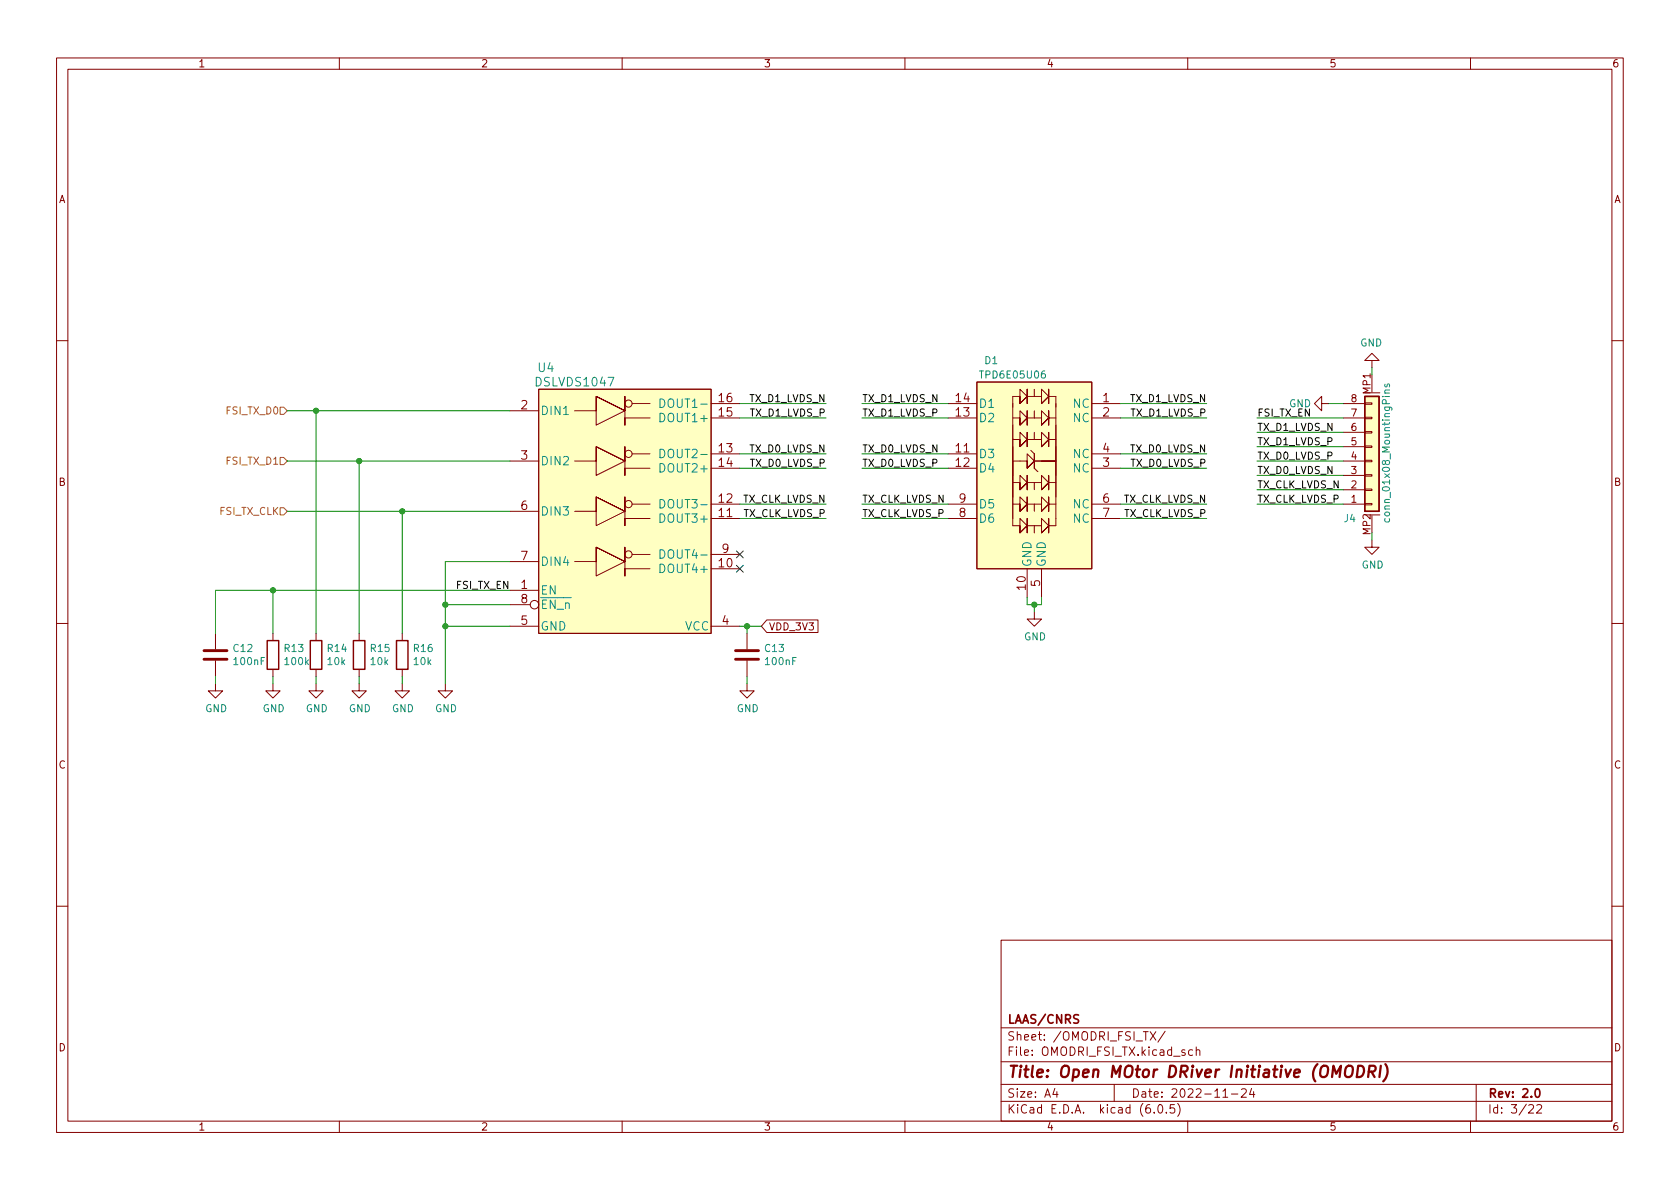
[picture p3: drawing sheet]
<svg xmlns="http://www.w3.org/2000/svg" width="297mm" height="210mm" viewBox="0 0 297 210" stroke-linecap="round" stroke-linejoin="round" font-family="sans-serif">
<g fill="none" stroke="#840000" stroke-width=".18">
<path d="M10 10.2h277v190.1h-277zM12 12.2h273v186.1h-273zM60 10.2v2M110 10.2v2M160 10.2v2M210 10.2v2M260 10.2v2M10 60.2h2M90.2 72.6h5M95.2 68.8h30.5v43.2h-30.5zM101.6 72.6h3.8v-2.5l5.1 2.5-5.1 2.6v-5.1l5.1 2.5v-2.5v5.1v-1.3h4.4M111.8 71.4h3.1"/>
<path d="M125.7 71.4h5.1M125.7 73.9h5.1M167.6 71.4h5.1M167.6 73.9h5.1M172.7 67.6h20.3v33h-20.3zM179.1 77.7h1.2v1.3l1.3-1.3-1.3 1.3v-2.6l1.3 1.3v1.3v-2.6v1.3h1.3M179.1 73.9h1.2v1.3l1.3-1.3-1.3 1.3v-2.6l1.3 1.3v1.3v-2.6v1.3h1.3M182.2 79.6l.7 .7M182.9 70.1h-1.3v-1.3v2.6v-1.3l-1.3-1.3v2.6l1.3-1.3-1.3 1.3v-1.3h-1.2v21.6M182.9 70.1h1.2v1.3l1.3-1.3-1.3 1.3v-2.6l1.3 1.3v1.3v-2.6v1.3h1.3v22.9h-1.3v-1.3v2.5v-1.2l-1.3-1.3v2.5l1.3-1.2-1.3 1.2v-1.2h-1.2M182.9 77.7h1.2v1.3l1.3-1.3-1.3 1.3v-2.6l1.3 1.3v1.3v-2.6v1.3h1.3M182.9 73.9h1.2v1.3l1.3-1.3-1.3 1.3v-2.6l1.3 1.3v1.3v-2.6v1.3h1.3"/>
<path d="M182.9 68.8v1.3M182.9 72.6v1.3M182.9 76.4v1.3M193 71.4h5.1M193 73.9h5.1M233.7 71.4v-1.3l-1.3 1.3 1.3 1.2v-1.2h1.2M237.5 71.4h3.8M237.5 73.9h3.8M237.5 79h3.8M237.5 76.4h3.8M241.3 71.2h1.3v.3h-1.3zM241.3 73.8h1.3v.2h-1.3z"/>
<path d="M241.3 76.3h1.3v.3h-1.3zM241.3 78.9h1.3v.2h-1.3zM241.3 69.5h2.7M242.6 63.7h1.2l-1.2-1.2-1.3 1.2h1.3v1.3M242.6 66.3v3M285 60.2h2M90.2 81.5h5M90.2 90.4h5M90.2 99.3h5M101.6 99.3h3.8v-2.5l5.1 2.5-5.1 2.5v-5l5.1 2.5v-2.5v5v-1.2h4.4M101.6 90.4h3.8v-2.5l5.1 2.5-5.1 2.6v-5.1l5.1 2.5v-2.5v5.1v-1.3h4.4M101.6 81.5h3.8v-2.5l5.1 2.5-5.1 2.6v-5.1l5.1 2.5v-2.5v5.1v-1.3h4.4"/>
<path d="M111.8 80.3h3.1M111.8 89.1h3.1M111.8 98h3.1M125.7 80.3h5.1M125.7 82.8h5.1M125.7 89.1h5.1M125.7 91.7h5.1M125.7 98h5.1M167.6 80.3h5.1M167.6 82.8h5.1M167.6 89.1h5.1M167.6 91.7h5.1"/>
<path d="M179.1 89.1h1.2v1.3l1.3-1.3-1.3 1.3v-2.5l1.3 1.2v1.3v-2.5v1.2h1.3M179.1 85.3h1.2v1.3l1.3-1.3-1.3 1.3v-2.5l1.3 1.2v1.3v-2.5v1.2h1.3M182.9 81.5h3.8h-3.8v-1.2v2.5v-1.3l-1.3-1.2v2.5l1.3-1.3-1.3 1.3v-1.3h-2.5v11.5h1.2v1.2l1.3-1.2-1.3 1.2v-2.5l1.3 1.3v1.2v-2.5v1.3h1.3M182.9 89.1h1.2v1.3l1.3-1.3-1.3 1.3v-2.5l1.3 1.2v1.3v-2.5v1.2h1.3M182.9 85.3h1.2v1.3l1.3-1.3-1.3 1.3v-2.5l1.3 1.2v1.3v-2.5v1.2h1.3M182.9 82.8l.6 .6M182.9 85.3v1.3M182.9 89.1v1.3M182.9 93v1.2M193 80.3h5.1M193 82.8h5.1M193 89.1h5.1"/>
<path d="M193 91.7h5.1M237.5 89.1h3.8M237.5 81.5h3.8M237.5 86.6h3.8M237.5 84.1h3.8M241.3 81.4h1.3v.3h-1.3zM241.3 83.9h1.3v.3h-1.3zM241.3 86.5h1.3v.2h-1.3zM241.3 89h1.3v.3h-1.3zM241.3 91.1h2.7M242.6 95.5v1.3h1.2l-1.2 1.2-1.3-1.2h1.3M242.6 91.2v3"/>
<path d="M10 110.2h2M38.1 112v2.8M38.1 116.8v2.8M48.3 112v1.3M48.3 118.4v1.2M55.9 112v1.3M55.9 118.4v1.2M63.5 112v1.3M63.5 118.4v1.2M71.1 112v1.3M71.1 118.4v1.2M90.2 104.4h5"/>
<path d="M90.2 110.7h5M90.2 106.9h3.6M125.7 100.6h5.1M125.7 110.7h5.1M132.1 112v2.8M132.1 116.8v2.8M135.6 109.6h9v2.2h-9l-1-1.1zM181.6 100.6v5.1M182.9 108.2v1.3h1.2l-1.2 1.2-1.3-1.2h1.3M184.1 100.6v5.1M285 110.2h2M38.1 120.9v1.3h1.3l-1.3 1.2-1.3-1.2h1.3"/>
<path d="M48.3 120.9v1.3h1.2l-1.2 1.2-1.3-1.2h1.3M55.9 120.9v1.3h1.2l-1.2 1.2-1.3-1.2h1.3M63.5 120.9v1.3h1.3l-1.3 1.2-1.3-1.2h1.3M71.1 120.9v1.3h1.3l-1.3 1.2-1.3-1.2h1.3M78.7 120.9v1.3h1.3l-1.3 1.2-1.2-1.2h1.2M132.1 120.9v1.3h1.2l-1.2 1.2-1.3-1.2h1.3M10 160.2h2M177 166.3h108v32h-108zM285 160.2h2M60 198.3v2M110 198.3v2M160 198.3v2"/>
<path d="M177 194.8h108M177 191.8h108M177 187.8h108M177 181.8h108M186.5 192.5l-.4 1h1M186.9 193v1M197 191.8v3M203.4 182.4l1 1.5M204.1 196.7v.1M204.4 182.4l-1 1.5M204.9 195.4l.2-.1a.81 .81 0 0 1 .6 .7 .81 .81 0 0 1-.3 .8h-.2a.81 .81 0 0 1-.6-.6 .81 .81 0 0 1 .3-.8zM206 182.4l-1.3 1.9"/>
<path d="M206.2 196.7v.1M207.6 195.3h-.7v.7l.2-.1 .5 .1 .1 .2-.1 .5-.2 .1-.5-.1M208.2 195.1a1.72 1.72 0 0 1 0 2.3M210 198.3v2M210.9 185.7l-.5-.1-.3 .3v.4l.2 .3h.6M211.5 185.8l.2-.2 .4 .1v.9M211.5 185.1v1.5M216.2 194h.9M217.7 193.5h1.2M219.5 192.7l.6-.2 .2 .2 .1 .3-1 1h1M221.3 192.5l-.4 1h1M221.6 193v1"/>
<path d="M260 198.3v2M261 191.8v6.5M270.3 195.5l.6-.2 .2 .2 .1 .3-1 1h1M271.7 195.5l.6-.2 .2 .2 .1 .3-.9 1h.9"/>
<circle cx="111.1" cy="71.4" r=".63"/>
<circle cx="111.1" cy="98" r=".63"/>
<circle cx="111.1" cy="89.1" r=".63"/>
<circle cx="111.1" cy="80.3" r=".63"/>
<circle cx="94.5" cy="106.9" r=".75"/>
</g>
<path d="M271.6 192.6l.2-.1a.82 .82 0 0 1 .6 .7 .82 .82 0 0 1-.3 .8h-.2a.81 .81 0 0 1-.6-.6 .81 .81 0 0 1 .3-.8z" fill="none" stroke="#840000" stroke-width=".3"/>
<path d="M238 188.7a.69 .69 0 0 1 1.2 0 1.47 1.47 0 0 1-.6 1.8l-.6-.1a1.5 1.5 0 0 1 0-1.7zM240.1 188.5h.5a1.08 1.08 0 0 1 .6 1 1.08 1.08 0 0 1-.8 1h-.5zM242 189.5h.8a.55 .55 0 0 0 .4-.5 .55 .55 0 0 0-.3-.5h-.8l-.2 2M242.5 189.5l.5 1M244.1 188.5l-.2 2M244.9 188.2a2.32 2.32 0 0 1-.3 3" fill="none" stroke="#840000" stroke-width=".4"/>
<path d="M36.1 116.6h4M36.1 115.1h4M130 116.6h4.1M130 115.1h4.1" fill="none" stroke="#840000" stroke-width=".51"/>
<path d="M241.3 70.1h2.5v20.3h-2.5zM47.2 113.3h2.1v5.1h-2.1zM54.9 113.3h2v5.1h-2zM62.5 113.3h2v5.1h-2zM70.1 113.3h2v5.1h-2z" fill="none" stroke="#840000" stroke-width=".25"/>
<g fill="#ffffc2" stroke="#ffffc2" stroke-width=".18">
<path d="M172.7 67.6h20.3v33h-20.3z"/>
<path d="M95.2 68.8h30.5v43.2h-30.5z"/>
<path d="M241.3 70.1h2.5v20.3h-2.5z"/>
</g>
<path d="M116.7 79.4a.76 .76 0 0 1 .9 .8 .76 .76 0 0 1-.9 .7zM116.7 70.5a.76 .76 0 0 1 .9 .8 .76 .76 0 0 1-.9 .7zM244.8 69.5h.9M244.9 67.9l-.1 .3 .2 .2h.2l.1-.5h.3v.5M245.7 69h-.8l-.1 .3 .2 .2M116.7 88.3a.76 .76 0 0 1 .9 .8 .76 .76 0 0 1-.9 .7zM116.7 97.2a.76 .76 0 0 1 .9 .8 .76 .76 0 0 1-.9 .7zM244.9 91.7l-.1 .4 .3 .2 .5-.1v-.5" fill="none" stroke="#008484" stroke-width=".18"/>
<path d="M49.5 72h.7l.6 .6-.6 .7h-.7zM49.5 89.8h.7l.6 .6-.6 .7h-.7zM49.5 80.9h.7l.6 .6-.6 .7h-.7z" fill="none" stroke="#848400" stroke-width=".18"/>
<g fill="none" stroke="#008400" stroke-width=".18">
<path d="M50.8 72.6h39.4M55.9 72.6v39.4M130.8 71.4h15.2M130.8 73.9h15.2M152.4 71.4h15.2M152.4 73.9h15.2M198.1 71.4h15.3M198.1 73.9h15.3M222.2 73.9h15.3M222.2 79h15.3M222.2 76.4h15.3M234.9 71.4h2.6"/>
<path d="M242.6 65v1.3M50.8 81.5h39.4M50.8 90.4h39.4M63.5 81.5v30.5M71.1 90.4v21.6M90.2 99.3h-11.5v21.6M130.8 91.7h15.2M130.8 80.3h15.2M130.8 82.8h15.2M130.8 89.1h15.2M152.4 91.7h15.2M152.4 80.3h15.2"/>
<path d="M152.4 82.8h15.2M152.4 89.1h15.2M198.1 91.7h15.3M198.1 80.3h15.3M198.1 82.8h15.3M198.1 89.1h15.3M222.2 81.5h15.3M222.2 86.6h15.3M222.2 89.1h15.3M222.2 84.1h15.3M242.6 94.2v1.3M38.1 119.6v1.3"/>
<path d="M48.3 104.4v7.6M48.3 119.6v1.3M55.9 119.6v1.3M63.5 119.6v1.3M71.1 119.6v1.3M78.7 106.9h11.5M78.7 110.7h11.5M90.2 104.4h-52.1v7.6M130.8 110.7h3.8M132.1 110.7v1.3M132.1 119.6v1.3M181.6 105.7v1.2h2.5v-1.2"/>
<path d="M182.9 106.9v1.3"/>
</g>
<path d="M130.2 100l1.2 1.2M130.2 97.4l1.2 1.2M131.4 100l-1.2 1.2M131.4 97.4l-1.2 1.2" fill="none" stroke="#000084" stroke-width=".18"/>
<g fill="#008400" stroke="#008400" stroke-width=".18">
<circle cx="55.9" cy="72.6" r=".46"/>
<circle cx="63.5" cy="81.5" r=".46"/>
<circle cx="48.3" cy="104.4" r=".46"/>
<circle cx="71.1" cy="90.4" r=".46"/>
<circle cx="78.7" cy="110.7" r=".46"/>
<circle cx="78.7" cy="106.9" r=".46"/>
<circle cx="182.9" cy="106.9" r=".46"/>
<circle cx="132.1" cy="110.7" r=".46"/>
</g>
<text font-size="2.8" fill="#840000" x="178" y="190.6">Title: Open MOtor DRiver Initiative (OMODRI)</text>
<g font-size="2.1" fill="#008484">
<text x="95.2" y="65.8">U4</text>
<text x="94.9" y="68.3">DSLVDS1047</text>
<text x="95.5" y="73.4">DIN1</text>
<text x="117.2" y="74.7">DOUT1+</text>
<text x="117.7" y="72.1">DOUT1-</text>
<text x="173" y="74.7">D2</text>
<text x="173" y="72.1">D1</text>
<text x="189.8" y="72.1">NC</text>
<text x="189.8" y="74.7">NC</text>
<text x="95.5" y="82.3">DIN2</text>
<text x="117.2" y="83.5">DOUT2+</text>
<text x="117.7" y="81">DOUT2-</text>
<text x="173" y="81">D3</text>
<text x="173" y="83.5">D4</text>
<text x="189.8" y="83.5">NC</text>
<text x="189.8" y="81">NC</text>
<text x="117.7" y="89.9">DOUT3-</text>
<text x="173" y="89.9">D5</text>
<text x="189.8" y="89.9">NC</text>
<text x="95.5" y="91.2">DIN3</text>
<text x="117.2" y="92.4">DOUT3+</text>
<text x="173" y="92.4">D6</text>
<text x="189.8" y="92.4">NC</text>
<text x="95.5" y="100.1">DIN4</text>
<text x="117.2" y="101.3">DOUT4+</text>
<text x="117.7" y="98.8">DOUT4-</text>
<text x="182.4" y="100.3" transform="rotate(-90 182.4 100.3)">GND</text>
<text x="184.9" y="100.3" transform="rotate(-90 184.9 100.3)">GND</text>
<text x="95.5" y="105.1">EN</text>
<text x="95.5" y="107.7">~{EN_n}</text>
<text x="95.5" y="111.5">GND</text>
<text x="121.1" y="111.5">VCC</text>
</g>
<g font-size="2.1" fill="#840000">
<text x="127.1" y="71.1">16</text>
<text x="169" y="71.1">14</text>
<text x="195" y="71.1">1</text>
<text x="92.1" y="72.4">2</text>
<text x="127.1" y="73.7">15</text>
<text x="169" y="73.7">13</text>
<text x="195" y="73.7">2</text>
<text x="92.1" y="81.3">3</text>
<text x="127.1" y="80">13</text>
<text x="127.1" y="82.5">14</text>
<text x="169" y="80">11</text>
<text x="169" y="82.5">12</text>
<text x="195" y="82.5">3</text>
<text x="195" y="80">4</text>
<text x="127.1" y="88.9">12</text>
<text x="169.6" y="88.9">9</text>
<text x="195" y="88.9">6</text>
<text x="92.1" y="90.2">6</text>
<text x="127.1" y="91.4">11</text>
<text x="169.6" y="91.4">8</text>
<text x="195" y="91.4">7</text>
<text x="92.1" y="99.1">7</text>
<text x="127.1" y="100.3">10</text>
<text x="127.7" y="97.8">9</text>
<text x="92.1" y="104.1">1</text>
<text x="92.1" y="106.7">8</text>
<text x="181.4" y="104.3" transform="rotate(-90 181.4 104.3)">10</text>
<text x="183.9" y="103.7" transform="rotate(-90 183.9 103.7)">5</text>
<text x="92.1" y="110.5">5</text>
<text x="127.7" y="110.5">4</text>
<text x="178" y="184">Sheet: /OMODRI_FSI_TX/</text>
<text x="178" y="181">LAAS/CNRS</text>
<text x="178" y="186.7">File: OMODRI_FSI_TX.kicad_sch</text>
<text x="178" y="196.9">KiCad E.D.A. kicad (6.0.5)</text>
<text x="178" y="194.1">Size: A4</text>
<text x="200" y="194.1">Date: 2022-11-24</text>
<text x="263" y="194.1">Rev: 2.0</text>
<text x="263" y="196.9">Id: 3/22</text>
</g>
<g font-size="1.8" fill="#840000">
<text x="35" y="11.9">1</text>
<text x="85" y="11.9">2</text>
<text x="135" y="11.9">3</text>
<text x="185" y="11.9">4</text>
<text x="235" y="11.9">5</text>
<text x="285" y="11.9">6</text>
<text x="10.3" y="35.9">A</text>
<text x="285.3" y="35.9">A</text>
<text x="238.9" y="71.1">8</text>
<text x="242.3" y="69.6" transform="rotate(-90 242.3 69.6)">MP1</text>
<text x="238.9" y="76.2">6</text>
<text x="238.9" y="73.7">7</text>
<text x="238.9" y="83.8">3</text>
<text x="238.9" y="81.3">4</text>
<text x="238.9" y="78.7">5</text>
<text x="10.3" y="85.9">B</text>
<text x="238.9" y="88.9">1</text>
<text x="238.9" y="86.4">2</text>
<text x="285.3" y="85.9">B</text>
<text x="242.3" y="94.5" transform="rotate(-90 242.3 94.5)">MP2</text>
<text x="135.9" y="111.5">VDD_3V3</text>
<text x="10.3" y="135.9">C</text>
<text x="285.3" y="135.9">C</text>
<text x="10.3" y="185.9">D</text>
<text x="285.3" y="185.9">D</text>
<text x="35" y="199.9">1</text>
<text x="85" y="199.9">2</text>
<text x="135" y="199.9">3</text>
<text x="185" y="199.9">4</text>
<text x="235" y="199.9">5</text>
<text x="285" y="199.9">6</text>
</g>
<g font-size="1.8" fill="#008484">
<text x="174.1" y="64.4">D1</text>
<text x="240.5" y="61.3">GND</text>
<text x="173.6" y="66.9">TPD6E05U06</text>
<text x="227.9" y="72">GND</text>
<text x="237.7" y="92.3">J4</text>
<text x="245.7" y="91.5" transform="rotate(-90 245.7 91.5)">conn_01x08_MountingPins</text>
<text x="240.7" y="100.5">GND</text>
<text x="181" y="113.2">GND</text>
<text x="41.3" y="115.3">C12</text>
<text x="41.5" y="117.6">100nF</text>
<text x="50.3" y="115.3">R13</text>
<text x="50.5" y="117.6">100k</text>
<text x="58" y="115.3">R14</text>
<text x="58" y="117.6">10k</text>
<text x="65.6" y="115.3">R15</text>
<text x="65.6" y="117.6">10k</text>
<text x="73.2" y="115.3">R16</text>
<text x="73.2" y="117.6">10k</text>
<text x="135.3" y="115.3">C13</text>
<text x="135.5" y="117.6">100nF</text>
<text x="36.3" y="125.9">GND</text>
<text x="46.4" y="125.9">GND</text>
<text x="54" y="125.9">GND</text>
<text x="61.7" y="125.9">GND</text>
<text x="69.3" y="125.9">GND</text>
<text x="76.9" y="125.9">GND</text>
<text x="130.2" y="125.9">GND</text>
</g>
<g font-size="1.8">
<text x="132.6" y="71.1">TX_D1_LVDS_N</text>
<text x="152.4" y="71.1">TX_D1_LVDS_N</text>
<text x="199.9" y="71.1">TX_D1_LVDS_N</text>
<text x="132.7" y="73.6">TX_D1_LVDS_P</text>
<text x="152.4" y="73.6">TX_D1_LVDS_P</text>
<text x="200" y="73.6">TX_D1_LVDS_P</text>
<text x="222.2" y="76.2">TX_D1_LVDS_N</text>
<text x="222.2" y="73.6">FSI_TX_EN</text>
<text x="132.6" y="80">TX_D0_LVDS_N</text>
<text x="132.7" y="82.5">TX_D0_LVDS_P</text>
<text x="152.4" y="82.5">TX_D0_LVDS_P</text>
<text x="152.4" y="80">TX_D0_LVDS_N</text>
<text x="199.9" y="80">TX_D0_LVDS_N</text>
<text x="200" y="82.5">TX_D0_LVDS_P</text>
<text x="222.2" y="83.8">TX_D0_LVDS_N</text>
<text x="222.2" y="81.3">TX_D0_LVDS_P</text>
<text x="222.2" y="78.7">TX_D1_LVDS_P</text>
<text x="131.2" y="88.9">TX_CLK_LVDS_N</text>
<text x="152.4" y="88.9">TX_CLK_LVDS_N</text>
<text x="198.5" y="88.9">TX_CLK_LVDS_N</text>
<text x="222.2" y="86.3">TX_CLK_LVDS_N</text>
<text x="222.2" y="88.9">TX_CLK_LVDS_P</text>
<text x="131.3" y="91.4">TX_CLK_LVDS_P</text>
<text x="152.4" y="91.4">TX_CLK_LVDS_P</text>
<text x="198.6" y="91.4">TX_CLK_LVDS_P</text>
<text x="80.7" y="104.1">FSI_TX_EN</text>
</g>
<g font-size="1.8" fill="#848400">
<text x="40.2" y="73.3">FSI_TX_D0</text>
<text x="40.2" y="82.2">FSI_TX_D1</text>
<text x="38.8" y="91.1">FSI_TX_CLK</text>
</g>
</svg>
